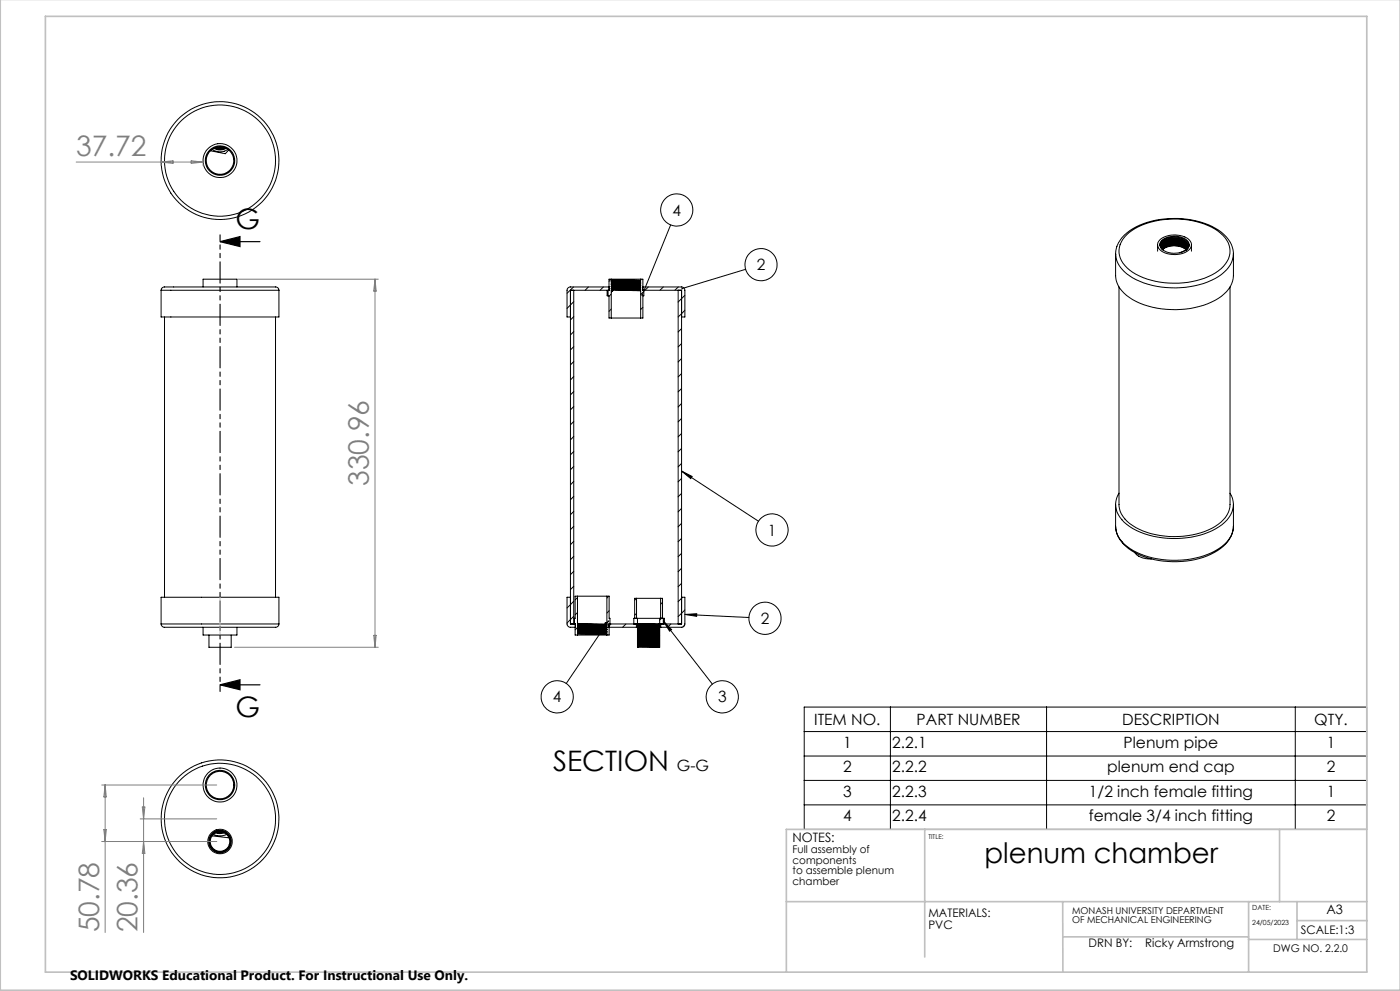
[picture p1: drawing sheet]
<svg xmlns="http://www.w3.org/2000/svg" width="420mm" height="297mm" viewBox="0 0 420 297" stroke-linecap="round" stroke-linejoin="round" font-family="sans-serif">
<g fill="none" stroke="#000" stroke-width=".3">
<path d="M64.2 44.4a3.8 3.8 0 0 0 3.6 .1M64.5 44.3l1.4 .4 1.6-.4M65.1 44.1h1.8M67.2 44.2l-1.7 .2-.8-.2M68.4 44.8a4.2 4.2 0 0 1-4.7 0M68.6 44.9l-1 1.2-4.5-.9M70.4 47.5l-.3 .1M201.2 67.4l-8.5 21M334.7 76.1v6.5a8.7 8.7 0 0 0 5.1 7.2 27.4 27.4 0 0 0 25.7-.4 8.7 8.7 0 0 0 4.5-6.8v-6.5M338 70.3a22.9 22.9 0 0 1 18-4.4 16.6 16.6 0 0 1 12.1 6.1 6.6 6.6 0 0 1-2.6 9.2 25.3 25.3 0 0 1-21.4 2.4 11.6 11.6 0 0 1-8.3-7.1 6.4 6.4 0 0 1 2.2-6.2zM347.3 73.4v1.9M347.9 73.4v.1"/>
<path d="M348 71.9a7.3 7.3 0 0 1 8.9 .1 2.08 2.08 0 0 1-.9 3.4 7.3 7.3 0 0 1-8.4-.9 1.91 1.91 0 0 1 .4-2.6zM348 73.4a3.1 3.1 0 0 1 2.8-2.2 6 6 0 0 1 5.6 1.6l.3 .6M348.2 73.8a2.77 2.77 0 0 1 2.7-2.2 4.6 4.6 0 0 1 5.6 2.2l-.1 .2M348.3 73.9a2.8 2.8 0 0 1 2.6-2 4.6 4.6 0 0 1 5.5 2.1M348.3 73.9a4.3 4.3 0 0 1 5.1-1.9 3.3 3.3 0 0 1 3 2.2M348.3 74.1a4.4 4.4 0 0 1 5.1-1.7 3.3 3.3 0 0 1 3 1.9M348.4 74.2a4.4 4.4 0 0 1 5-1.7 3.4 3.4 0 0 1 2.9 1.9M348.4 74.3a5.4 5.4 0 0 1 7.9 .2 5.5 5.5 0 0 0-7.9-.1M348.4 72.2a6.1 6.1 0 0 1 8.1 .3 2.11 2.11 0 0 1-1.7 3 6.1 6.1 0 0 1-6.6-1.3 1.65 1.65 0 0 1 .2-2zM348.7 74.8a5.7 5.7 0 0 1 7.2 .1M348.8 74.8a5.9 5.9 0 0 1 7 .1M355.9 74.9l-2 .8"/>
<path d="M356.1 74.6a5.6 5.6 0 0 0-7.5-.1 5.8 5.8 0 0 1 7.5 .2M356.4 74.3a2.17 2.17 0 0 0-1.8-2.5 5.4 5.4 0 0 0-6.2 1.2l-.2 .7 .2 .7 .5 .5M356.8 73.4v.4M357.4 73.4v1.9M370 76.1a9.7 9.7 0 0 0-6.4-8.3 27 27 0 0 0-24.7 1.3 8.5 8.5 0 0 0-4.2 7.1M370 76.1a9.1 9.1 0 0 1-5.5 7.4 27.7 27.7 0 0 1-24.7-.2 8.9 8.9 0 0 1-5.1-7.1M48.3 87a1.27 1.27 0 0 1 1.8-1h32.5a1.04 1.04 0 0 1 1.1 1M48.3 87v8h35.4v-8M48.3 87h35.4M49.4 95v84M60.9 86v-2.3h10.2v2.3M82.7 95v84"/>
<path d="M171.1 95h-1v-8a1.02 1.02 0 0 1 1-1h11.7v1h-11.7v100h1.5v1h-1.5a1.02 1.02 0 0 1-1-1v-8h1M172 86l-1.9 1.9M172.1 90.4l-2 2M172.1 94.9l-1 1M172.1 99.4l-1 1M172.1 87v100M176.5 86l-1 1M181 86l-1 1M182.1 87v1.6h.6v6.7h.7M182.4 87v1.6M183.4 92.6l-.7 .7M183.4 83.7l-.7 .6"/>
<path d="M183.4 88.1l-.7 .7M183.4 86.9l8.8 .3M183.4 95.3h8.8M183.4 85.9l.3 .2M183.4 85.9l8.8 .2M183.4 86.4l8.8 .2M183.4 85.3l.3 .2M183.4 86.4l.3 .2M183.4 84.3l8.8 .2M183.4 84.8l8.8 .3M183.4 85.3l8.8 .3M183.4 84.9l.3 .1"/>
<path d="M183.4 84.3l.3 .2M183.4 83.8l.3 .2M183.4 83.7h8.8M183.4 87l.3 .1M183.4 83.7h-.7v3.3M183.4 83.7v.1M183.4 84.3h.1M183.4 84.8v.1M183.4 85.9h.1M183.4 86.9v.1M183.4 87.5v7.8M183.4 87l.3 .3"/>
<path d="M183.4 85.9l8.8 .3M183.4 84.3l8.8 .3M183.4 84.9l8.8 .2M183.4 83.8l8.8 .3M183.4 86.5l8.8 .2M183.4 85.4l8.8 .3M183.7 86.7l-.3 .2M183.7 86.7l8.1 .3M183.7 86.1l8.2 .3M183.7 85.7l-.3 .2M183.7 85.7l8.1 .2M183.7 86.2l-.3 .2"/>
<path d="M183.7 86.2l8.2 .3M183.7 84.1l-.3 .2M183.7 84.1l8.1 .2M183.7 84.6l-.3 .2M183.7 84.6l8.1 .3M183.7 85.2l-.3 .1M183.7 85.2l8.1 .2M183.7 84l8.2 .2M183.7 86.1v.1M183.7 85.5v.2M183.7 86.6v.1M183.7 85v.2"/>
<path d="M183.7 84.5v.1M183.7 84v.1M183.7 87.1v.2M183.7 87.3l-.3 .2M183.7 87.1h.1M183.7 85.5v.1M183.7 86.6h.1M183.7 85v.1M183.7 84.5h.1M183.7 87.3h.1M183.7 85.1l8.2 .2M183.7 84.5l8.2 .3"/>
<path d="M183.8 85.6l8.1 .2M183.8 86.6l8.1 .3M191.9 87h.1M191.9 87l.3 .2M191.9 86h.1M191.9 86l.3 .1M191.9 86.5h.1M191.9 86.5l.3 .1M191.9 84.4h.1M191.9 84.4l.3 .1M191.9 84.9h.1M191.9 84.9l.3 .2"/>
<path d="M191.9 85.4h.1M191.9 85.4l.3 .2M191.9 86.4v.1M191.9 85.8v.2M191.9 86.9v.1M191.9 85.3v.1M191.9 84.8v.1M191.9 84.2v.2M192.2 86.2l-.3 .2M192.2 85.7l-.3 .1M192.2 86.7l-.3 .2M192.2 85.1l-.3 .2"/>
<path d="M192.2 84.6l-.3 .2M192.2 84.1l-.3 .1M192.2 83.7h.7v3.3M192.2 83.7v.4M192.2 84.5v.1M192.2 85.1h.1M192.2 85.6v.1M192.2 86.1v.1M192.2 86.6v.1M192.2 87.2v8.1M192.3 83.7l-.1 .1M192.9 92.1l-.7 .7"/>
<path d="M193.1 87.3l-.9 1M193.1 87v1.6h-.2v6.7h-.7M194.5 86l-1 1M199 86l-1 1M203.4 87v100M203.5 86l-1 1M204.5 98.5l-1.1 1M204.5 95h1v-8a.96 .96 0 0 0-1-1h-11.7v1h11.7v100h-7M205.5 88.5l-2.1 2M205.5 93l-2.1 2M223.7 80.7l-19 5.8M335.7 86v65.2a8.4 8.4 0 0 0 5 6.9 26 26 0 0 0 23.9-.3 8.1 8.1 0 0 0 4.4-6.6v-65.2"/>
<path d="M172.1 103.9l-1 1M172.1 108.4l-1 1M172.1 112.9l-1 1M172.1 117.4l-1 1M204.5 107.5l-1.1 1M204.5 103l-1.1 1M204.5 112l-1.1 1M204.5 116.4l-1.1 1M172.1 121.8l-1 1M172.1 126.3l-1 1M172.1 130.8l-1 1M172.1 135.3l-1 1"/>
<path d="M172.1 139.8l-1 1M204.5 120.9l-1.1 1.1M204.5 125.4l-1.1 1M204.5 138.9l-1.1 1M204.5 129.9l-1.1 1M204.5 134.4l-1.1 1M172.1 144.3l-1 1M172.1 148.8l-1 1M172.1 153.3l-1 1M172.1 157.8l-1 .9M204.5 152.4l-1.1 1M204.5 143.4l-1.1 1"/>
<path d="M204.5 147.9l-1.1 1M204.5 156.8l-1.1 1.1M204.5 141.2l23 15M204.5 141.2l3.1 1.6-.4 .6zM334.7 151.2v6.7a8.9 8.9 0 0 0 5.2 7.1 27.3 27.3 0 0 0 25.8-.6 8.5 8.5 0 0 0 4.3-6.6v-6.6M335.7 147.8a6.8 6.8 0 0 0 2.4 9.4 26.4 26.4 0 0 0 21.9 3.2 14.9 14.9 0 0 0 9.2-6.1 6.1 6.1 0 0 0-.2-6.5M370 157.8a9.2 9.2 0 0 1-5.8 7.8 27 27 0 0 1-24.7-.5 9.4 9.4 0 0 1-4.8-7.2M172.1 162.2l-1 1.1M172.1 166.8l-1 .9M172.1 171.2l-1 1M172.1 175.7l-1 1M173.2 179.1l-.7 .7"/>
<path d="M173.2 178.7h8.9M173.2 178.7v8.1M173.2 178.7h-.7v6.6h-.2M182.1 178.7v7.8M182.1 178.7h.6v6.6h.3v1.7M182.6 178.7l-.5 .5M191 179.3l-.6 .6M191 179.3h7.2M191 179.3h-.6v6M191 179.3v6M198.2 179.3h.6v6M198.2 179.3v6"/>
<path d="M204.5 161.4l-1.1 .9M204.5 165.8l-1.1 1M204.5 170.3l-1.1 1M204.5 174.8l-1.1 1M204.5 179h1v8a.96 .96 0 0 1-1 1h-6.3M204.8 179l-1.4 1.3M340.4 165.6a5.8 5.8 0 0 0 5 1.9M48.3 187a1.29 1.29 0 0 0 1.8 1h31.9a1.24 1.24 0 0 0 1.7-1M48.3 187v-8h35.4v8M48.3 187h35.4M60.9 188v2.3h10.2v-2.3M62.7 190.3v3.7h6.7v-3.7"/>
<path d="M172.1 180.2l-2 2M172.1 184.7l-2 2M172.3 185.3v1.7M172.5 187v3.3h.7M173.2 183.6l-.7 .7M173.2 186.8l8.9 .3M173.2 188.4l8.9 .3M173.2 188.3l8.8 .3M173.2 187.9l8.9 .2M173.2 187.8l8.8 .3M173.2 187.4l8.9 .2M173.2 187.3l8.8 .2"/>
<path d="M173.2 188.9l8.9 .3M173.2 188.9l8.8 .2M173.2 189.5l8.9 .2M173.2 189.4l8.8 .2M173.2 190.3h8.9M173.2 189.9l8.8 .3M173.2 187.9l.3 .2M173.2 188.4l.3 .2M173.2 188.9l.3 .2M173.2 189.5l.3 .1M173.2 186.8l.3 .2M173.2 187.4l.3 .1"/>
<path d="M173.2 187.3v.1M173.2 187.8v.1M173.2 188.3v.1M173.2 188.9h.1M173.2 189.4v.1M173.2 189.9v.4M173.4 188l-.9 .8M173.5 187.6l8.2 .3M173.5 187.6l-.3 .2M173.5 188.1h.1M173.5 188.2l8.2 .2M173.5 188.2l-.3 .1"/>
<path d="M173.5 188.6h.1M173.5 188.7l8.2 .2M173.5 188.7l-.3 .2M173.5 189.1h.1M173.5 189.2l8.1 .3M173.5 189.2l-.3 .2M173.5 189.6l8.3 .3M173.5 189.6h.1M173.5 189.8l8.3 .2M173.5 189.8l-.3 .1M173.5 187h.1M173.5 187.5h.1"/>
<path d="M173.5 188.1v.1M173.5 187.5v.1M173.5 187.1l8.2 .3M173.5 187.1l-.3 .2M173.5 187v.1M173.5 189.1v.1M173.5 188.6v.1M173.5 189.6v.2M173.6 187.5l8.2 .3M173.6 188.1l8.2 .2M173.6 188.6l8.2 .2M173.6 189.1l8.2 .3"/>
<path d="M173.6 187l8.2 .3M181.6 186.8l.5 .2M181.6 186.7h.2M181.6 186.8h.1M181.6 186.7v.1M181.7 187.9h.1M181.7 188.5h.1M181.7 189h.1M181.7 189.5h.1M181.7 187.4h.1M181.8 186.9h.1M181.8 190h.1"/>
<path d="M181.8 186.9l.3 .1M181.8 186.7v.2M181.8 187.9l.3 .2M181.8 188.5l.3 .1M181.8 189l.3 .2M181.8 189.5l.3 .2M181.8 190l.3 .3M181.8 187.8v.1M181.8 187.4l.3 .2M181.8 187.3v.1M181.8 189.9v.1M181.8 189.4v.1"/>
<path d="M181.8 188.8v.2M181.8 188.3v.2M182.1 186.5l-.5 .2M182.1 186.5l-.3 .2M182.1 188.1l-.3 .2M182.1 188.7l-.3 .1M182.1 189.2l-.3 .2M182.1 189.7l-.3 .2M182.1 187.6l-.3 .2M182.1 187.1l-.3 .2M182.1 187v.1M182.1 188.6v.1"/>
<path d="M182.5 186.2l-12.6 18.7M182.7 183.1l-.6 .6M182.7 187.5l-.9 1M182.7 187v3.3h-.6M183.3 187l-.7 .6M187.8 187l-1 1M190.9 187v1M191 183.8l-.6 .6M191.2 185.3h6.7M191.2 185.3h-1.1v1.7M191.2 185.3v8.7h.2M191.4 187.9l-.5 .1"/>
<path d="M191.4 192.9l.2 .1M191.4 192.9l6.3 .1M191.4 191.6l.2 .2M191.4 191.6l6.3 .2M191.4 191.2l.2 .1M191.4 191.2l6.3 .1M191.4 192.5l.2 .1M191.4 192.4l6.3 .2M191.4 190.4l.2 .1M191.4 190.3l6.3 .2M191.4 189.5l6.3 .1M191.4 189.5l.2 .1"/>
<path d="M191.4 193.3l6.3 .2M191.4 193.3l.2 .2M191.4 192l6.2 .2M191.4 192l.2 .2M191.4 188.2l6.3 .2M191.4 188.2l.2 .2M191.4 187.4l6.2 .1M191.4 187.4l.2 .1M191.4 189.9l.2 .2M191.4 189.9l6.2 .2M191.4 187.8l.2 .2M191.4 187.8l6.3 .2"/>
<path d="M191.4 188.6l6.2 .2M191.4 188.7l.2 .1M191.4 189.1l6.3 .1M191.4 189.1l.2 .1M191.4 190.7l6.3 .2M191.4 190.7l.2 .2M191.4 193.7l6.3 .2M191.4 194h6.3M191.4 187.8h.1M191.4 188.6v.1M191.4 189.1h.1M191.4 189.9h.1"/>
<path d="M191.4 190.3v.1M191.4 191.2h.1M191.4 191.6h.1M191.4 192.4v.1M191.4 193.7v.3M191.5 187l.1 .1M191.5 187h.1M191.5 187h-8.9v1h8.3M191.5 192.9l6.2 .2M191.5 191.7l6.2 .1M191.5 191.2l6.2 .2M191.5 192.5l6.2 .2"/>
<path d="M191.5 190.4l6.2 .2M191.5 189.5l6.2 .2M191.5 193.4l6.2 .1M191.5 192.1l6.2 .2M191.5 188.3l6.2 .2M191.5 187.4l6.2 .2M191.5 190l6.2 .1M191.5 187.9l6.2 .1M191.5 188.7l6.2 .2M191.5 189.1l6.2 .2M191.5 190.8l6.2 .2M191.5 187l6.2 .2"/>
<path d="M191.6 192.2l-.4 .3M191.6 187h1.4M191.6 187.6h.1M191.6 193l5.9 .2M191.6 191.8l5.9 .2M191.6 191.3l5.9 .3M191.6 192.6l5.9 .2M191.6 190.5l5.9 .2M191.6 189.6l5.9 .3M191.6 193.5l5.9 .2M191.6 192.2l5.9 .2M191.6 188.4l5.9 .2"/>
<path d="M191.6 187.5l5.9 .2M191.6 188l5.9 .2M191.6 188.8l5.9 .2M191.6 189.2l5.9 .2M191.6 190.9l5.9 .2M191.6 189.3l5.9 .2M191.6 189.3l-.2 .2M191.6 188.5l5.9 .2M191.6 188.5l-.2 .1M191.6 188.1l5.9 .2M191.6 188.1l-.2 .1M191.6 188.9l5.8 .2"/>
<path d="M191.6 188.9l-.2 .2M191.6 187.6l5.8 .2M191.6 187.6l-.2 .2M191.6 191.9l5.9 .2M191.6 191.9l-.2 .1M191.6 187.2l5.9 .2M191.6 187.2l-.2 .2M191.6 190.6l5.9 .2M191.6 190.6l-.2 .1M191.6 190.2l5.8 .2M191.6 190.2l-.2 .1M191.6 191l5.9 .2"/>
<path d="M191.6 191l-.2 .2M191.6 193.6l5.9 .2M191.6 193.6l-.2 .1M191.6 193.1l5.9 .3M191.6 193.1l-.2 .2M191.6 192.3l5.9 .2M191.6 192.3l-.2 .1M191.6 189.8l5.9 .2M191.6 189.8l-.2 .1M191.6 192.7l5.9 .2M191.6 192.7l-.2 .2M191.6 191.4l5.9 .3"/>
<path d="M191.6 191.4l-.2 .2M191.6 187.1l5.9 .2M191.6 189.2v.1M191.6 188.8v.1M191.6 187.5v.1M191.6 188v.1M191.6 188.4v.1M191.6 191.8v.1M191.6 187.1v.1M191.6 190.1v.1M191.6 190.5v.1M191.6 190.9v.1"/>
<path d="M191.6 193.5v.1M191.6 192.2v.1M191.6 193v.1M191.6 189.6v.2M191.6 192.6v.1M191.6 191.3v.1M191.6 190.1h.1M191.7 190.1l5.8 .2M193 187l4.7 .1M193 187h4.4M197.4 187.9h.1M197.4 190.4h.1"/>
<path d="M197.4 189.1h.1M197.5 189.5l.2 .2M197.5 188.7l.2 .1M197.5 188.3l.2 .2M197.5 189.1l.2 .2M197.5 187.9l.2 .1M197.5 192.1l.2 .1M197.5 187.4l.2 .2M197.5 190.8l.2 .2M197.5 190.4l.2 .1M197.5 191.2l.2 .2M197.5 193.8l.2 .2"/>
<path d="M197.5 193.4l.2 .1M197.5 192.5l.2 .1M197.5 190l.2 .1M197.5 192.9l.2 .2M197.5 191.7l.2 .1M197.5 189.4v.1M197.5 189v.1M197.5 187.7v.2M197.5 188.2v.1M197.5 188.6v.1M197.5 192v.1M197.5 187.3v.1"/>
<path d="M197.5 190.3v.1M197.5 190.7v.1M197.5 191.1v.1M197.5 193.7v.1M197.5 192.4v.1M197.5 193.2v.2M197.5 189.9v.1M197.5 192.8v.1M197.5 191.6v.1M197.5 187h.1M197.5 187l.2 .1M197.6 190.7h-.1"/>
<path d="M197.7 193.1l-.2 .1M197.7 191.8l-.2 .2M197.7 191.4l-.2 .2M197.7 192.7l-.2 .1M197.7 190.6l-.2 .1M197.7 189.7l-.2 .2M197.7 193.5l-.2 .2M197.7 192.3l-.2 .1M197.7 188.5l-.2 .1M197.7 187.6l-.2 .1M197.7 190.1l-.2 .2M197.7 188l-.2 .2"/>
<path d="M197.7 188.9l-.2 .1M197.7 189.3l-.2 .1M197.7 191l-.2 .1M197.7 187.2l-.2 .1M197.7 187.1v.1M197.7 187.6h.1M197.7 188h.1M197.7 188.8v.1M197.7 190.1h.1M197.7 190.5v.1M197.7 191.4h.1M197.7 192.2v.1"/>
<path d="M197.7 192.6v.1M197.7 193.5h.1M197.9 190.4l-.2 .1M197.9 188h.3M197.9 185.3h1.4v1.7M197.9 185.3v8.7h-.2M198.2 187v1M198.8 180.5l-.6 .6M198.8 185l-.9 .8M199 186.1l14.7 18.9M199 186.1l2.5 2.6-.6 .5zM199 185.3v1.7"/>
<path d="M201.3 187l-1 1M205.4 187.4l-.6 .5M205.5 182.8l-2.1 2M205.5 184.1l19.2 1M205.5 184.1l3.5-.2v.8zM241.3 211.9h168.7v36.7h-168.7zM241.3 219.2h168.7M267.1 211.9v36.7M314 211.9v36.7M388.6 211.9v36.7M70.1 235.3h.3M241.3 226.6h168.7"/>
<path d="M241.3 233.9h168.7M63.3 250.6l-.1 .2M63.6 250.5l4.9 .6 .1-.2M64 250.1l2 .4 2-.4M64.7 249.6l1.3 .2 1.3-.2M65.1 249.4h1.8M68.8 253.1h.2M241.3 241.2h168.7"/>
<circle cx="66" cy="48.1" r="17.7"/>
<circle cx="66" cy="48.1" r="5.1"/>
<circle cx="66" cy="48.1" r="4.4"/>
<circle cx="66" cy="48.1" r="16.7"/>
<circle cx="66" cy="48.1" r="4.1"/>
<circle cx="203" cy="62.9" r="4.8"/>
<circle cx="228.3" cy="79.3" r="4.8"/>
<circle cx="231.6" cy="158.8" r="4.8"/>
<circle cx="229.5" cy="185.3" r="4.8"/>
<circle cx="167.2" cy="208.8" r="4.8"/>
<circle cx="216.7" cy="208.8" r="4.8"/>
<circle cx="66" cy="235.3" r="5.1"/>
<circle cx="66" cy="235.3" r="4.4"/>
<circle cx="66" cy="235.3" r="4.1"/>
<circle cx="66" cy="252.2" r="2.93"/>
<circle cx="66" cy="245.4" r="16.7"/>
<circle cx="66" cy="252.2" r="3.7"/>
<circle cx="66" cy="252.2" r="3.3"/>
<circle cx="66" cy="252.2" r="3.2"/>
<circle cx="66" cy="245.4" r="17.7"/>
</g>
<path d="M66 72.4l6-1.5v3zM66 72.4h12M66 205.2l6-1.5v3zM66 205.2h12" fill="none" stroke="#000" stroke-width=".35"/>
<path d="M66 70.4v136.8" fill="none" stroke="#000" stroke-width=".35" stroke-dasharray="6.3 1.3 1.3 1.3 1.3 1.3" stroke-dashoffset="4.6"/>
<path d="M66 179v11.3" fill="none" stroke="#c0c0c0" stroke-width=".3"/>
<path d="M.1 -.1v296.9h419.9M13.6 4.9h396.4v286.5h-396.4zM277.4 248.6v38.2M383.9 248.6v21.6M410 248.6h-174.1v42.8M235.9 270.2h174.1M318.8 270.2l.1 21.2M374.6 270.2v21.2M389.1 270.2v11.3M389.1 275.9h21M318.8 280.8h55.8M374.6 281.5h35.4" fill="none" stroke="#c0c0c0" stroke-width=".5"/>
<g fill="none" stroke="#808080" stroke-width=".3">
<path d="M22.9 48.6h38M48.3 49.1v.5M48.3 48.6l3.6-.4v.8zM57.4 48.2l3.5 .4-3.5 .4zM60.9 49.1v.5M71.4 83.7h42.1M112.5 83.7v110.3M112.5 83.7l.4 3.5h-.8zM70.3 194h43.2M112.1 190.4h.8l-.4 3.6zM30.5 235.3h34.5M31.5 235.3v44.2"/>
<path d="M31.5 235.3l.4 3.5h-.7zM43.1 239.1v40.4M30.5 252.2h34.5M31.2 248.6h.7l-.4 3.6zM42.1 245.4h22.9M42.7 241.9h.8l-.4 3.5zM43.1 252.2l.4 3.6h-.8z"/>
</g>
<g fill="#000">
<path d="M66 72.4l6-1.5v3zM66 205.2l6-1.5v3z"/>
<path d="M182.4 186a.25 .25 0 0 0-.1 .4 .25 .25 0 0 0 .4 0 .25 .25 0 0 0-.1-.4l-.1 .2 .1-.2zM204.5 141.2l3.1 1.6-.4 .6zM205.5 184.1l3.5-.2v.8zM199 186.1l2.5 2.6-.6 .5zM204.5 86.3l-.1 .2h.3h-.3a.26 .26 0 0 0 .4 .2 .26 .26 0 0 0 .1-.4 .26 .26 0 0 0-.4 0zM192.5 88.2l-.1 .2 .1 .2 .2-.2v.3l.2-.3z"/>
</g>
<g font-size="8.5" fill="#808080">
<text x="22.9" y="46.7">37.72</text>
<text x="110.7" y="145.7" transform="rotate(-90 110.7 145.7)">330.96</text>
<text x="29.7" y="279.4" transform="rotate(-90 29.7 279.4)">50.78</text>
<text x="41.2" y="279.4" transform="rotate(-90 41.2 279.4)">20.36</text>
</g>
<g font-size="8.5">
<text x="70.7" y="68.7">G</text>
<text x="70.7" y="214.8">G</text>
<text x="165.9" y="231">SECTION</text>
<text x="295.3" y="258.7">plenum chamber</text>
</g>
<g font-size="4.7">
<text x="201.7" y="64.6">4</text>
<text x="227" y="81">2</text>
<text x="230.3" y="160.5">1</text>
<text x="228.2" y="187">2</text>
<text x="165.9" y="210.5">4</text>
<text x="215.4" y="210.5">3</text>
<text x="244.3" y="217.2">ITEM NO.</text>
<text x="275" y="217.2">PART NUMBER</text>
<text x="336.6" y="217.2">DESCRIPTION</text>
<text x="394.3" y="217.2">QTY.</text>
<text x="252.9" y="224.1">1</text>
<text x="267.7" y="224.1">2.2.1</text>
<text x="337.1" y="224.1">Plenum pipe</text>
<text x="398" y="224.1">1</text>
<text x="203.1" y="231">G-G</text>
<text x="252.9" y="231.5">2</text>
<text x="267.7" y="231.5">2.2.2</text>
<text x="332.2" y="231.5">plenum end cap</text>
<text x="398" y="231.5">2</text>
<text x="252.9" y="238.8">3</text>
<text x="267.7" y="238.8">2.2.3</text>
<text x="326.7" y="238.8">1/2 inch female fitting</text>
<text x="398" y="238.8">1</text>
<text x="252.9" y="246.1">4</text>
<text x="267.7" y="246.1">2.2.4</text>
<text x="326.7" y="246.1">female 3/4 inch fitting</text>
<text x="398" y="246.1">2</text>
</g>
<text font-size="4.1" x="21" y="293.7">SOLIDWORKS Educational Product. For Instructional Use Only.</text>
<g font-size="3.9">
<text x="237.8" y="252.4">NOTES:</text>
<text x="398" y="273.9">A3</text>
</g>
<g font-size="3.5">
<text x="278.5" y="275">MATERIALS:</text>
<text x="278.5" y="278.5">PVC</text>
<text x="390.2" y="280">SCALE:1:3</text>
<text x="326.5" y="283.8">DRN BY:</text>
<text x="343.6" y="283.8">Ricky Armstrong</text>
</g>
<g font-size="3.2">
<text x="237.8" y="255.7">Full assembly of</text>
<text x="237.8" y="258.9">components</text>
<text x="237.8" y="262">to assemble plenum</text>
<text x="237.8" y="265.2">chamber</text>
<text x="382" y="285.4">DWG NO. 2.2.0</text>
</g>
<g font-size="2.8">
<text x="321.6" y="273.9">MONASH UNIVERSITY DEPARTMENT</text>
<text x="321.6" y="276.8">OF MECHANICAL ENGINEERING</text>
</g>
<g font-size="2.1">
<text x="375.7" y="272.8">DATE:</text>
<text x="375.7" y="277.1">24/05/2023</text>
</g>
<text font-size="2" x="278.5" y="251.4">TITLE:</text>
</svg>
